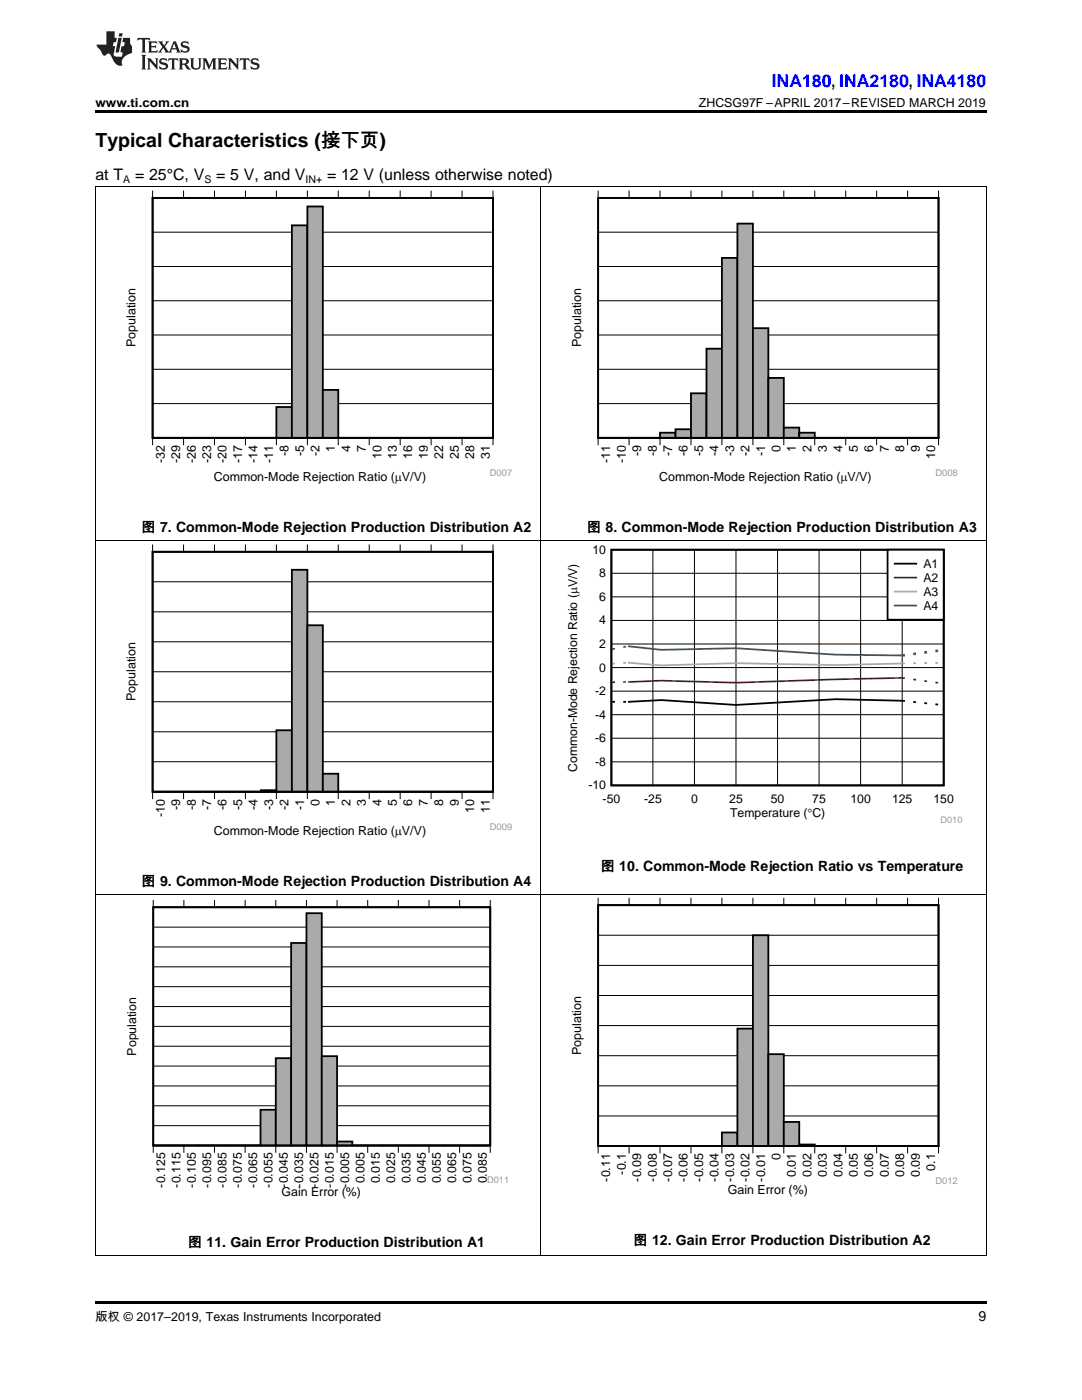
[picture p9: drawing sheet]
<svg xmlns="http://www.w3.org/2000/svg" width="216mm" height="279mm" viewBox="0 0 216 279" stroke-linecap="round" stroke-linejoin="round" font-family="sans-serif">
<path d="M19 259.7h177.8v.5h-177.8z" fill="#000"/>
<path d="M19.1 178.5v72M107.9 178.5v72M196.8 178.5v72M19 250.5h177.8" fill="none" stroke="#000" stroke-width=".2"/>
<path d="M25.4 179.5h75.9v59.7h-75.9z" fill-rule="evenodd" fill="#fff"/>
<path d="M30.6 181.1h67.2v47.5h-67.2zM30.6 228.6h3zM33.6 228.6h3.1zM36.7 228.6h3.1zM39.8 228.6h3zM42.8 228.6h3.1zM45.9 228.6h3zM48.9 228.6h3.1z" fill="none" stroke="#000" stroke-width=".36"/>
<g fill="none" stroke="#000" stroke-width=".2">
<path d="M30.6 179.6v1.5h67.2v-1.5M36.7 179.6v1.5M42.8 179.6v1.5M48.9 179.6v1.5M55 179.6v1.5M61.2 179.6v1.5M67.3 179.6v1.5M73.4 179.6v1.5M79.5 179.6v1.5M85.6 179.6v1.5M91.7 179.6v1.5M30.6 196.9h67.2"/>
<path d="M30.6 193h67.2M30.6 189h67.2M30.6 185h67.2M30.6 216.7h67.2M30.6 212.8h67.2M30.6 208.8h67.2M30.6 204.8h67.2M30.6 200.9h67.2M30.6 230.1v-1.5h67.2v1.5M30.6 224.6h67.2M30.6 220.7h67.2M36.7 228.6v1.5"/>
<path d="M42.8 228.6v1.5M48.9 228.6v1.5M55 228.6v1.5M61.2 228.6v1.5M67.3 228.6v1.5M73.4 228.6v1.5M79.5 228.6v1.5M85.6 228.6v1.5M91.7 228.6v1.5"/>
</g>
<path d="M30.6 228.6h21.4" fill="none" stroke="#aaa" stroke-width=".2"/>
<path d="M52 221.5h3v7.1h-3z" fill-rule="evenodd" fill="#aaa"/>
<path d="M52 221.5h3v7.1h-3z" fill="none" stroke="#000" stroke-width=".36"/>
<path d="M55 211.2h3.1v17.4h-3.1z" fill-rule="evenodd" fill="#aaa"/>
<path d="M55 211.2h3.1v17.4h-3.1z" fill="none" stroke="#000" stroke-width=".36"/>
<path d="M58.1 188.2h3.1v40.4h-3.1z" fill-rule="evenodd" fill="#aaa"/>
<path d="M58.1 188.2h3.1v40.4h-3.1z" fill="none" stroke="#000" stroke-width=".36"/>
<path d="M61.2 182.2h3v46.4h-3z" fill-rule="evenodd" fill="#aaa"/>
<path d="M61.2 182.2h3v46.4h-3z" fill="none" stroke="#000" stroke-width=".36"/>
<path d="M64.2 210.8h3.1v17.8h-3.1z" fill-rule="evenodd" fill="#aaa"/>
<path d="M64.2 210.8h3.1v17.8h-3.1z" fill="none" stroke="#000" stroke-width=".36"/>
<path d="M67.3 227.8h3v.8h-3z" fill-rule="evenodd" fill="#aaa"/>
<path d="M30.6 181.1h67.2v47.5h-67.2zM67.3 227.8h3v.8h-3zM70.3 228.6h3.1zM73.4 228.6h3zM76.4 228.6h3.1zM79.5 228.6h3zM82.5 228.6h3.1zM85.6 228.6h3.1zM88.7 228.6h3zM91.7 228.6h3.1zM94.8 228.6h3z" fill="none" stroke="#000" stroke-width=".36"/>
<path d="M70.3 228.6h27.5" fill="none" stroke="#aaa" stroke-width=".2"/>
<path d="M114.1 179.1h77v59.7h-77z" fill-rule="evenodd" fill="#fff"/>
<path d="M119.4 180.6h67.9v48.1h-67.9zM119.4 228.7h3zM122.4 228.7h3.1zM125.5 228.7h3.1zM128.6 228.7h3.1zM131.7 228.7h3.1zM134.8 228.7h3.1zM137.9 228.7h3.1zM141 228.7h3.1z" fill="none" stroke="#000" stroke-width=".36"/>
<g fill="none" stroke="#000" stroke-width=".2">
<path d="M119.4 179.2v1.4h67.9v-1.4M125.5 179.2v1.4M131.7 179.2v1.4M137.9 179.2v1.4M144.1 179.2v1.4M150.2 179.2v1.4M156.4 179.2v1.4M162.6 179.2v1.4M168.7 179.2v1.4M174.9 179.2v1.4M181.1 179.2v1.4M119.4 198.7h67.9"/>
<path d="M119.4 192.7h67.9M119.4 186.6h67.9M119.4 216.7h67.9M119.4 210.7h67.9M119.4 204.7h67.9M119.4 230.2v-1.5h67.9v1.5M119.4 222.7h67.9M125.5 228.7v1.5M131.7 228.7v1.5M137.9 228.7v1.5M144.1 228.7v1.5M150.2 228.7v1.5"/>
<path d="M156.4 228.7v1.5M162.6 228.7v1.5M168.7 228.7v1.5M174.9 228.7v1.5M181.1 228.7v1.5"/>
</g>
<path d="M119.4 228.7h24.7" fill="none" stroke="#aaa" stroke-width=".2"/>
<path d="M144.1 226h3.1v2.7h-3.1z" fill-rule="evenodd" fill="#aaa"/>
<path d="M144.1 226h3v2.7h-3z" fill="none" stroke="#000" stroke-width=".36"/>
<path d="M147.1 205.3h3.1v23.4h-3.1z" fill-rule="evenodd" fill="#aaa"/>
<path d="M147.1 205.3h3.1v23.4h-3.1z" fill="none" stroke="#000" stroke-width=".36"/>
<path d="M150.2 186.6h3.1v42.1h-3.1z" fill-rule="evenodd" fill="#aaa"/>
<path d="M150.2 186.7h3.1v42h-3.1z" fill="none" stroke="#000" stroke-width=".36"/>
<path d="M153.3 210.4h3.1v18.3h-3.1z" fill-rule="evenodd" fill="#aaa"/>
<path d="M153.3 210.4h3.1v18.3h-3.1z" fill="none" stroke="#000" stroke-width=".36"/>
<path d="M156.4 223.9h3.1v4.8h-3.1z" fill-rule="evenodd" fill="#aaa"/>
<path d="M119.4 180.6h67.9v48.1h-67.9zM156.4 223.9h3.1v4.8h-3.1zM159.5 228.4h3.1v.3h-3.1zM162.6 228.7h3.1zM165.7 228.7h3zM168.7 228.7h3.1zM171.8 228.7h3.1zM174.9 228.7h3.1zM178 228.7h3.1zM181.1 228.7h3.1zM184.2 228.7h3.1z" fill="none" stroke="#000" stroke-width=".36"/>
<path d="M159.5 228.6h3.1" fill="none" stroke="#aaa" stroke-width=".31"/>
<path d="M162.6 228.7h24.7" fill="none" stroke="#aaa" stroke-width=".2"/>
<path d="M19.1 107.9v70.6M107.9 107.9v70.6M196.8 107.9v70.6M19 178.5h177.8" fill="none" stroke="#000" stroke-width=".2"/>
<path d="M25.2 108.6h77v58.5h-77z" fill-rule="evenodd" fill="#fff"/>
<path d="M30.5 110.1h67.9v47.9h-67.9zM30.5 158h3zM33.5 158h3.1zM36.6 158h3.1zM39.7 158h3.1zM42.8 158h3.1zM45.9 158h3.1zM49 158h3.1zM52.1 157.7h3.1v.3h-3.1z" fill="none" stroke="#000" stroke-width=".36"/>
<g fill="none" stroke="#000" stroke-width=".2">
<path d="M30.5 108.7v1.4h67.9v-1.4M30.5 116.1h67.9M36.6 108.7v1.4M42.8 108.7v1.4M49 108.7v1.4M55.2 108.7v1.4M61.3 108.7v1.4M67.5 108.7v1.4M73.7 108.7v1.4M79.8 108.7v1.4M86 108.7v1.4M92.2 108.7v1.4"/>
<path d="M30.5 134.1h67.9M30.5 128.1h67.9M30.5 122.1h67.9M30.5 159.5v-1.5h67.9v1.5M30.5 152h67.9M30.5 146h67.9M30.5 140.1h67.9M36.6 158v1.5M42.8 158v1.5M49 158v1.5M55.2 158v1.5M61.3 158v1.5"/>
<path d="M67.5 158v1.5M73.7 158v1.5M79.8 158v1.5M86 158v1.5M92.2 158v1.5"/>
</g>
<path d="M30.5 158h21.6" fill="none" stroke="#aaa" stroke-width=".2"/>
<path d="M52.1 157.9h3.1" fill="none" stroke="#aaa" stroke-width=".31"/>
<path d="M55.2 145.7h3.1v12.3h-3.1z" fill-rule="evenodd" fill="#aaa"/>
<path d="M55.2 145.7h3v12.3h-3z" fill="none" stroke="#000" stroke-width=".36"/>
<path d="M58.2 113.7h3.1v44.3h-3.1z" fill-rule="evenodd" fill="#aaa"/>
<path d="M58.2 113.7h3.1v44.3h-3.1z" fill="none" stroke="#000" stroke-width=".36"/>
<path d="M61.3 124.8h3.1v33.2h-3.1z" fill-rule="evenodd" fill="#aaa"/>
<path d="M61.3 124.8h3.1v33.2h-3.1z" fill="none" stroke="#000" stroke-width=".36"/>
<path d="M64.4 154.4h3.1v3.6h-3.1z" fill-rule="evenodd" fill="#aaa"/>
<path d="M30.5 110.1h67.9v47.9h-67.9zM64.4 154.4h3.1v3.6h-3.1zM67.5 158h3.1zM70.6 158h3.1zM73.7 158h3.1zM76.8 158h3zM79.8 158h3.1zM82.9 158h3.1zM86 158h3.1zM89.1 158h3.1zM92.2 158h3.1zM95.3 158h3.1z" fill="none" stroke="#000" stroke-width=".36"/>
<path d="M67.5 158h30.9" fill="none" stroke="#aaa" stroke-width=".2"/>
<path d="M112.8 108.7h79.2v55.5h-79.2z" fill-rule="evenodd" fill="#fff"/>
<path d="M122 109.7h66.3v47h-66.3zM180.6 139.9l-13.9-.4-19.8 1.2-15-1-6.6 .4M122.2 140.1h.5M124.4 140.1h.5M182.2 140.1h.6M184.4 140.3l.6 .1M186.6 140.6h.6" fill="none" stroke="#000" stroke-width=".35"/>
<g fill="none" stroke="#000" stroke-width=".2">
<path d="M122 119.1h66.3M122 114.4h66.3M130.3 109.7v47.1M138.6 109.7v47.1M146.9 109.7v47.1M155.2 109.7v47.1M163.4 109.7v47.1M171.7 109.7v47.1M180 109.7v47.1M122 137.9h66.3M122 133.2h66.3M122 128.5h66.3"/>
<path d="M122 123.8h66.3M122 152h66.3M122 147.3h66.3M122 142.6h66.3"/>
</g>
<path d="M122.7 136.1h-.5M124.9 136.1h-.5M180.6 135.4l-13.9 .2-19.8 .6-15-.4-6.6 .3M182.2 135.6l.6 .1M184.4 135.9l.6 .1M186.6 136.2l.6 .1" fill="none" stroke="#f00" stroke-width=".35"/>
<path d="M122.7 132.4h-.5M124.9 132.3h-.5M125.3 132.3l6.6 .5 15-.5 19.8 .4 13.9-.3M182.8 132.4h-.6M185 132.3h-.6M187.2 132.3h-.6" fill="none" stroke="#aaa" stroke-width=".35"/>
<path d="M122.7 129.4l-.5 .2M124.9 129l-.5 .1M125.3 129l6.6 .7 15-.3 19.8 1.3 13.3 .1" fill="none" stroke="#295c75" stroke-width=".35"/>
<path d="M180.6 130.7l-.6 .1M182.8 130.4l-.6 .1M185 130.2h-.6M187.2 129.9h-.6" fill="none" stroke="#295c75" stroke-width=".51"/>
<path d="M177.1 109.7h11.2v14h-11.2z" fill-rule="evenodd" fill="#fff"/>
<path d="M177.1 109.7h11.2v14h-11.2zM178.5 112.5h4.3" fill="none" stroke="#000" stroke-width=".35"/>
<path d="M178.5 115.3h4.3" fill="none" stroke="#f00" stroke-width=".35"/>
<path d="M178.5 118.1h4.3" fill="none" stroke="#aaa" stroke-width=".35"/>
<path d="M178.5 120.8h4.3" fill="none" stroke="#295c75" stroke-width=".35"/>
<path d="M19.1 37.2v70.7M107.9 37.2v70.7M196.8 37.2v70.7M19 107.8h177.8" fill="none" stroke="#000" stroke-width=".2"/>
<path d="M25.2 38h77v58.5h-77z" fill-rule="evenodd" fill="#fff"/>
<path d="M30.5 39.5h67.9v47.9h-67.9zM30.5 87.4h3zM33.5 87.4h3.1zM36.6 87.4h3.1zM39.7 87.4h3.1zM42.8 87.4h3.1zM45.9 87.4h3.1zM49 87.4h3.1zM52.1 87.4h3.1z" fill="none" stroke="#000" stroke-width=".36"/>
<g fill="none" stroke="#000" stroke-width=".2">
<path d="M30.5 38v1.5h67.9v-1.5M36.6 38v1.5M42.8 38v1.5M49 38v1.5M55.2 38v1.5M61.3 38v1.5M67.5 38v1.5M73.7 38v1.5M79.8 38v1.5M86 38v1.5M92.2 38v1.5M30.5 53.2h67.9"/>
<path d="M30.5 46.3h67.9M30.5 73.7h67.9M30.5 66.9h67.9M30.5 60h67.9M30.5 88.9v-1.5h67.9v1.5M30.5 80.5h67.9M36.6 87.4v1.5M42.8 87.4v1.5M49 87.4v1.5M55.2 87.4v1.5M61.3 87.4v1.5M67.5 87.4v1.5"/>
<path d="M73.7 87.4v1.5M79.8 87.4v1.5M86 87.4v1.5M92.2 87.4v1.5"/>
</g>
<path d="M30.5 87.4h24.7" fill="none" stroke="#aaa" stroke-width=".2"/>
<path d="M55.2 81.2h3.1v6.2h-3.1z" fill-rule="evenodd" fill="#aaa"/>
<path d="M55.2 81.2h3v6.2h-3z" fill="none" stroke="#000" stroke-width=".36"/>
<path d="M58.2 45h3.1v42.4h-3.1z" fill-rule="evenodd" fill="#aaa"/>
<path d="M58.2 45h3.1v42.4h-3.1z" fill="none" stroke="#000" stroke-width=".36"/>
<path d="M61.3 41.2h3.1v46.2h-3.1z" fill-rule="evenodd" fill="#aaa"/>
<path d="M61.3 41.2h3.1v46.2h-3.1z" fill="none" stroke="#000" stroke-width=".36"/>
<path d="M64.4 77.8h3.1v9.6h-3.1z" fill-rule="evenodd" fill="#aaa"/>
<path d="M30.5 39.5h67.9v47.9h-67.9zM64.4 77.8h3.1v9.6h-3.1zM67.5 87.4h3.1zM70.6 87.4h3.1zM73.7 87.4h3.1zM76.8 87.4h3zM79.8 87.4h3.1zM82.9 87.4h3.1zM86 87.4h3.1zM89.1 87.4h3.1zM92.2 87.4h3.1zM95.3 87.4h3.1z" fill="none" stroke="#000" stroke-width=".36"/>
<path d="M67.5 87.4h30.9" fill="none" stroke="#aaa" stroke-width=".2"/>
<path d="M114.1 38h77v58.5h-77z" fill-rule="evenodd" fill="#fff"/>
<path d="M119.4 39.5h67.9v47.9h-67.9zM119.4 87.4h3zM122.4 87.4h3.1zM125.5 87.4h3.1zM128.6 87.4h3.1z" fill="none" stroke="#000" stroke-width=".36"/>
<g fill="none" stroke="#000" stroke-width=".2">
<path d="M119.4 38v1.5h67.9v-1.5M125.5 38v1.5M131.7 38v1.5M137.9 38v1.5M144.1 38v1.5M150.2 38v1.5M156.4 38v1.5M162.6 38v1.5M168.7 38v1.5M174.9 38v1.5M181.1 38v1.5M119.4 53.2h67.9"/>
<path d="M119.4 46.3h67.9M119.4 73.7h67.9M119.4 66.9h67.9M119.4 60h67.9M119.4 88.9v-1.5h67.9v1.5M119.4 80.5h67.9M125.5 87.4v1.5M131.7 87.4v1.5M137.9 87.4v1.5M144.1 87.4v1.5M150.2 87.4v1.5M156.4 87.4v1.5"/>
<path d="M162.6 87.4v1.5M168.7 87.4v1.5M174.9 87.4v1.5M181.1 87.4v1.5"/>
</g>
<path d="M119.4 87.4h12.3" fill="none" stroke="#aaa" stroke-width=".2"/>
<path d="M131.7 86.4h3.1v1h-3.1z" fill-rule="evenodd" fill="#aaa"/>
<path d="M131.7 86.4h3.1v1h-3.1z" fill="none" stroke="#000" stroke-width=".36"/>
<path d="M134.8 85.7h3.1v1.7h-3.1z" fill-rule="evenodd" fill="#aaa"/>
<path d="M134.8 85.7h3.1v1.7h-3.1z" fill="none" stroke="#000" stroke-width=".36"/>
<path d="M137.9 78.5h3.1v8.9h-3.1z" fill-rule="evenodd" fill="#aaa"/>
<path d="M137.9 78.5h3.1v8.9h-3.1z" fill="none" stroke="#000" stroke-width=".36"/>
<path d="M141 69.6h3.1v17.8h-3.1z" fill-rule="evenodd" fill="#aaa"/>
<path d="M141 69.6h3.1v17.8h-3.1z" fill="none" stroke="#000" stroke-width=".36"/>
<path d="M144.1 51.5h3.1v35.9h-3.1z" fill-rule="evenodd" fill="#aaa"/>
<path d="M144.1 51.5h3v35.9h-3z" fill="none" stroke="#000" stroke-width=".36"/>
<path d="M147.1 44.6h3.1v42.8h-3.1z" fill-rule="evenodd" fill="#aaa"/>
<path d="M147.1 44.6h3.1v42.8h-3.1z" fill="none" stroke="#000" stroke-width=".36"/>
<path d="M150.2 65.5h3.1v21.9h-3.1z" fill-rule="evenodd" fill="#aaa"/>
<path d="M150.2 65.5h3.1v21.9h-3.1z" fill="none" stroke="#000" stroke-width=".36"/>
<path d="M153.3 75.4h3.1v12h-3.1z" fill-rule="evenodd" fill="#aaa"/>
<path d="M153.3 75.4h3.1v12h-3.1z" fill="none" stroke="#000" stroke-width=".36"/>
<path d="M156.4 85.3h3.1v2.1h-3.1z" fill-rule="evenodd" fill="#aaa"/>
<path d="M156.4 85.3h3.1v2.1h-3.1z" fill="none" stroke="#000" stroke-width=".36"/>
<path d="M159.5 86.4h3.1v1h-3.1z" fill-rule="evenodd" fill="#aaa"/>
<path d="M119.4 39.5h67.9v47.9h-67.9zM159.5 86.4h3.1v1h-3.1zM162.6 87.4h3.1zM165.7 87.4h3zM168.7 87.4h3.1zM171.8 87.4h3.1zM174.9 87.4h3.1zM178 87.4h3.1zM181.1 87.4h3.1zM184.2 87.4h3.1z" fill="none" stroke="#000" stroke-width=".36"/>
<path d="M162.6 87.4h24.7" fill="none" stroke="#aaa" stroke-width=".2"/>
<path d="M19 37.2h177.8" fill="none" stroke="#000" stroke-width=".2"/>
<path d="M19 22h177.8v.5h-177.8z" fill="#000"/>
<g fill="#231f20">
<path d="M27.5 7.6l-.1 .5 .4-.2h.6v.1v2.1l-.2 .4h1l-.3-.4v-2.1l.1-.1h.5l.5 .2-.2-.5zM29.5 8.3l.2 .3v1.5l-.2 .4h1.8l.2-.6a1.04 1.04 0 0 1-1.3 .2v-.7h.6l.3 .2v-.6l-.3 .2h-.6v-.6l.8-.1 .4 .3-.2-.5zM31.5 8.3l.9 1.1-.9 1.1h.8l-.2-.2 .5-.7 .4 .7-.2 .2h1.5l-.1-.2 .1-.4h.9l.1 .4-.2 .2h1l-.3-.3-.7-1.9h-.5l-.9 2-.8-1 .9-1h-.8l.1 .3-.3 .5-.4-.6 .2-.2zM34.7 8.6l.4 1h-.7zM36.3 8.4a.63 .63 0 0 0-.2 .7 .63 .63 0 0 0 .6 .4l.6 .2 .1 .2a.75 .75 0 0 1-.7 .4 .75 .75 0 0 1-.6-.5l.1 .7 .1-.1a1.11 1.11 0 0 0 1.5-.6 1.13 1.13 0 0 0-1.2-.8l-.1-.4a1.04 1.04 0 0 1 1.2 .2l-.2-.5-.1 .1-.5-.2zM28.2 10.9l.2 .4v2.2l-.2 .4h1l-.3-.4v-2.2l.3-.4zM29.3 11.6l.3 .4v1.5l-.3 .4h.8l-.2-.4v-1.3l1.5 1.7v-1.9l.2-.4h-.7l.2 .4v.9l-1.1-1.3zM32 11.8a.62 .62 0 0 0-.2 .7 .62 .62 0 0 0 .6 .4l.6 .1 .1 .3a.76 .76 0 0 1-.7 .3 .76 .76 0 0 1-.6-.4l.1 .7 .1-.1a1.11 1.11 0 0 0 1.5-.6 1.13 1.13 0 0 0-1.2-.8l-.1-.4a1.04 1.04 0 0 1 1.2 .2l-.2-.6-.1 .1-.5-.1zM33.7 11.6l-.2 .6a.61 .61 0 0 1 .8-.3v1.6l-.2 .4h.9l-.2-.4v-1.6a.63 .63 0 0 1 .8 .3l-.2-.6zM35.6 11.6l.3 .4v1.5l-.3 .4h1l-.2-.2v-.8l.5 .2a.76 .76 0 0 0 1.2 .7l-1-1a.58 .58 0 0 0 .6-.5 .58 .58 0 0 0-.5-.6zM36.4 11.9h.1a.45 .45 0 0 1 .5 .1 .45 .45 0 0 1 .1 .5l-.7 .2zM37.9 11.6l.2 .2a2.17 2.17 0 0 0 .3 1.9 .99 .99 0 0 0 1.6-.6v-1.1l.2-.4h-.7l.2 .2a1.92 1.92 0 0 1-.2 1.8 .6 .6 0 0 1-.9-.5v-1.1l.2-.4zM40.4 11.6l.2 .4v1.5l-.2 .4h.7l-.2-.4v-1.4l.8 1.8 .8-1.8v1.4l-.2 .4h.9l-.2-.4v-1.5l.2-.4h-.8l-.6 1.5-.6-1.5zM43.4 11.6l.2 .4v1.5l-.2 .4h1.8l.2-.6a1.04 1.04 0 0 1-1.3 .1v-.6h.5l.4 .2v-.6l-.4 .2h-.5v-.7h.8l.3 .3-.1-.6zM45.5 11.6l.2 .4v1.5l-.2 .4h.7l-.2-.4v-1.3l1.5 1.7v-1.9l.2-.4h-.7l.2 .4v.9l-1.1-1.3zM47.9 11.6l-.1 .6a.61 .61 0 0 1 .8-.3v1.6l-.3 .4h1l-.3-.4 .1-1.6a.63 .63 0 0 1 .7 .3l-.1-.6zM50.2 11.8a.62 .62 0 0 0-.2 .7 .62 .62 0 0 0 .6 .4l.6 .1 .2 .3a.76 .76 0 0 1-.8 .3 .76 .76 0 0 1-.6-.4l.1 .7 .2-.1a1.11 1.11 0 0 0 1.5-.6 1.13 1.13 0 0 0-1.3-.8l-.1-.4a1.04 1.04 0 0 1 1.2 .2l-.1-.6-.2 .1-.5-.1z"/>
<path d="M21.2 6.3v2.6h-1.9l.1 .4 .7 .9a.91 .91 0 0 0 1 .8 .56 .56 0 0 1 .5-.3 .56 .56 0 0 1 .5 .3l.4 .8a1.53 1.53 0 0 0 1.9 1.2 1.54 1.54 0 0 1 1-2.1l.9-.3v-1.4a1.52 1.52 0 0 1-.3-1.6h-1.4l-.2 .8h.5l-.2 .8h-.4l-.2 1v.2l.4 .1-.2 .8a1.93 1.93 0 0 1-1.6-.3l.3-1.8h-.5l.2-.8h.4l.2-.8h-.4v-1.3zM23.6 7.6l-.6 2.9h.7l.6-2.9zM23.8 6.6l-.1 .7h.6l.2-.7z"/>
</g>
<text font-size="3.9" x="19" y="29.3">Typical Characteristics (接下页)</text>
<text font-size="3.5" fill="#00f" x="154" y="17.3">INA180, INA2180, INA4180</text>
<g font-size="3.2">
<text x="19" y="36">at T</text>
<text x="27" y="36">= 25°C, V</text>
<text x="43.1" y="36">= 5 V, and V</text>
<text x="65.3" y="36">= 12 V (unless otherwise noted)</text>
</g>
<g font-size="2.8">
<text x="28.3" y="106.1">图 7. Common-Mode Rejection Production Distribution A2</text>
<text x="117.2" y="106.1">图 8. Common-Mode Rejection Production Distribution A3</text>
<text x="119.9" y="173.8">图 10. Common-Mode Rejection Ratio vs Temperature</text>
<text x="28.3" y="176.7">图 9. Common-Mode Rejection Production Distribution A4</text>
<text x="37.5" y="248.8">图 11. Gain Error Production Distribution A1</text>
<text x="126.4" y="248.4">图 12. Gain Error Production Distribution A2</text>
<text x="195.3" y="263.6">9</text>
</g>
<g font-size="2.5">
<text x="19" y="21.4">www.ti.com.cn</text>
<text x="139.5" y="21.4">ZHCSG97F –APRIL 2017–REVISED MARCH 2019</text>
<text x="27" y="69.3" transform="rotate(-90 27 69.3)">Population</text>
<text x="115.9" y="69.3" transform="rotate(-90 115.9 69.3)">Population</text>
<text x="32.9" y="92.4" transform="rotate(-90 32.9 92.4)">-32</text>
<text x="36" y="92.4" transform="rotate(-90 36 92.4)">-29</text>
<text x="39" y="92.4" transform="rotate(-90 39 92.4)">-26</text>
<text x="42.1" y="92.4" transform="rotate(-90 42.1 92.4)">-23</text>
<text x="42.7" y="96">Common-Mode Rejection Ratio (PV/V)</text>
<text x="45.2" y="92.4" transform="rotate(-90 45.2 92.4)">-20</text>
<text x="48.3" y="92.4" transform="rotate(-90 48.3 92.4)">-17</text>
<text x="51.4" y="92.4" transform="rotate(-90 51.4 92.4)">-14</text>
<text x="54.5" y="92.4" transform="rotate(-90 54.5 92.4)">-11</text>
<text x="57.6" y="91" transform="rotate(-90 57.6 91)">-8</text>
<text x="60.7" y="91" transform="rotate(-90 60.7 91)">-5</text>
<text x="63.8" y="91" transform="rotate(-90 63.8 91)">-2</text>
<text x="66.8" y="90.2" transform="rotate(-90 66.8 90.2)">1</text>
<text x="69.9" y="90.2" transform="rotate(-90 69.9 90.2)">4</text>
<text x="73" y="90.2" transform="rotate(-90 73 90.2)">7</text>
<text x="76.1" y="91.6" transform="rotate(-90 76.1 91.6)">10</text>
<text x="79.2" y="91.6" transform="rotate(-90 79.2 91.6)">13</text>
<text x="82.3" y="91.6" transform="rotate(-90 82.3 91.6)">16</text>
<text x="85.4" y="91.6" transform="rotate(-90 85.4 91.6)">19</text>
<text x="88.4" y="91.6" transform="rotate(-90 88.4 91.6)">22</text>
<text x="91.5" y="91.6" transform="rotate(-90 91.5 91.6)">25</text>
<text x="94.6" y="91.6" transform="rotate(-90 94.6 91.6)">28</text>
<text x="97.7" y="91.6" transform="rotate(-90 97.7 91.6)">31</text>
<text x="121.8" y="92.4" transform="rotate(-90 121.8 92.4)">-11</text>
<text x="124.9" y="92.4" transform="rotate(-90 124.9 92.4)">-10</text>
<text x="127.9" y="91" transform="rotate(-90 127.9 91)">-9</text>
<text x="131" y="91" transform="rotate(-90 131 91)">-8</text>
<text x="131.6" y="96">Common-Mode Rejection Ratio (PV/V)</text>
<text x="134.1" y="91" transform="rotate(-90 134.1 91)">-7</text>
<text x="137.2" y="91" transform="rotate(-90 137.2 91)">-6</text>
<text x="140.3" y="91" transform="rotate(-90 140.3 91)">-5</text>
<text x="143.4" y="91" transform="rotate(-90 143.4 91)">-4</text>
<text x="146.5" y="91" transform="rotate(-90 146.5 91)">-3</text>
<text x="149.6" y="91" transform="rotate(-90 149.6 91)">-2</text>
<text x="152.7" y="91" transform="rotate(-90 152.7 91)">-1</text>
<text x="155.7" y="90.2" transform="rotate(-90 155.7 90.2)">0</text>
<text x="158.8" y="90.2" transform="rotate(-90 158.8 90.2)">1</text>
<text x="161.9" y="90.2" transform="rotate(-90 161.9 90.2)">2</text>
<text x="165" y="90.2" transform="rotate(-90 165 90.2)">3</text>
<text x="168.1" y="90.2" transform="rotate(-90 168.1 90.2)">4</text>
<text x="171.2" y="90.2" transform="rotate(-90 171.2 90.2)">5</text>
<text x="174.3" y="90.2" transform="rotate(-90 174.3 90.2)">6</text>
<text x="177.3" y="90.2" transform="rotate(-90 177.3 90.2)">7</text>
<text x="180.4" y="90.2" transform="rotate(-90 180.4 90.2)">8</text>
<text x="183.5" y="90.2" transform="rotate(-90 183.5 90.2)">9</text>
<text x="186.6" y="91.6" transform="rotate(-90 186.6 91.6)">10</text>
<text x="27" y="139.9" transform="rotate(-90 27 139.9)">Population</text>
<text x="36" y="161.6" transform="rotate(-90 36 161.6)">-9</text>
<text x="39" y="161.6" transform="rotate(-90 39 161.6)">-8</text>
<text x="42.1" y="161.6" transform="rotate(-90 42.1 161.6)">-7</text>
<text x="45.2" y="161.6" transform="rotate(-90 45.2 161.6)">-6</text>
<text x="48.3" y="161.6" transform="rotate(-90 48.3 161.6)">-5</text>
<text x="51.4" y="161.6" transform="rotate(-90 51.4 161.6)">-4</text>
<text x="54.5" y="161.6" transform="rotate(-90 54.5 161.6)">-3</text>
<text x="57.6" y="161.6" transform="rotate(-90 57.6 161.6)">-2</text>
<text x="60.7" y="161.6" transform="rotate(-90 60.7 161.6)">-1</text>
<text x="63.8" y="160.8" transform="rotate(-90 63.8 160.8)">0</text>
<text x="66.8" y="160.8" transform="rotate(-90 66.8 160.8)">1</text>
<text x="69.9" y="160.8" transform="rotate(-90 69.9 160.8)">2</text>
<text x="73" y="160.8" transform="rotate(-90 73 160.8)">3</text>
<text x="76.1" y="160.8" transform="rotate(-90 76.1 160.8)">4</text>
<text x="79.2" y="160.8" transform="rotate(-90 79.2 160.8)">5</text>
<text x="82.3" y="160.8" transform="rotate(-90 82.3 160.8)">6</text>
<text x="85.4" y="160.8" transform="rotate(-90 85.4 160.8)">7</text>
<text x="88.4" y="160.8" transform="rotate(-90 88.4 160.8)">8</text>
<text x="91.5" y="160.8" transform="rotate(-90 91.5 160.8)">9</text>
<text x="32.9" y="163" transform="rotate(-90 32.9 163)">-10</text>
<text x="42.7" y="166.6">Common-Mode Rejection Ratio (PV/V)</text>
<text x="94.6" y="162.2" transform="rotate(-90 94.6 162.2)">10</text>
<text x="97.7" y="162.2" transform="rotate(-90 97.7 162.2)">11</text>
<text x="27.2" y="210.7" transform="rotate(-90 27.2 210.7)">Population</text>
<text x="115.9" y="210.6" transform="rotate(-90 115.9 210.6)">Population</text>
<text x="155.7" y="231.5" transform="rotate(-90 155.7 231.5)">0</text>
<text x="186.6" y="233.6" transform="rotate(-90 186.6 233.6)">0.1</text>
<text x="33" y="237" transform="rotate(-90 33 237)">-0.125</text>
<text x="36" y="237" transform="rotate(-90 36 237)">-0.115</text>
<text x="39.1" y="237" transform="rotate(-90 39.1 237)">-0.105</text>
<text x="42.1" y="237" transform="rotate(-90 42.1 237)">-0.095</text>
<text x="45.2" y="237" transform="rotate(-90 45.2 237)">-0.085</text>
<text x="48.3" y="237" transform="rotate(-90 48.3 237)">-0.075</text>
<text x="51.3" y="237" transform="rotate(-90 51.3 237)">-0.065</text>
<text x="54.4" y="237" transform="rotate(-90 54.4 237)">-0.055</text>
<text x="56.2" y="238.6">Gain Error (%)</text>
<text x="57.4" y="237" transform="rotate(-90 57.4 237)">-0.045</text>
<text x="60.5" y="237" transform="rotate(-90 60.5 237)">-0.035</text>
<text x="63.5" y="237" transform="rotate(-90 63.5 237)">-0.025</text>
<text x="66.6" y="237" transform="rotate(-90 66.6 237)">-0.015</text>
<text x="69.7" y="237" transform="rotate(-90 69.7 237)">-0.005</text>
<text x="72.7" y="236.2" transform="rotate(-90 72.7 236.2)">0.005</text>
<text x="75.8" y="236.2" transform="rotate(-90 75.8 236.2)">0.015</text>
<text x="78.8" y="236.2" transform="rotate(-90 78.8 236.2)">0.025</text>
<text x="81.9" y="236.2" transform="rotate(-90 81.9 236.2)">0.035</text>
<text x="84.9" y="236.2" transform="rotate(-90 84.9 236.2)">0.045</text>
<text x="88" y="236.2" transform="rotate(-90 88 236.2)">0.055</text>
<text x="91.1" y="236.2" transform="rotate(-90 91.1 236.2)">0.065</text>
<text x="94.1" y="236.2" transform="rotate(-90 94.1 236.2)">0.075</text>
<text x="97.2" y="236.2" transform="rotate(-90 97.2 236.2)">0.085</text>
<text x="121.8" y="235.8" transform="rotate(-90 121.8 235.8)">-0.11</text>
<text x="124.9" y="234.4" transform="rotate(-90 124.9 234.4)">-0.1</text>
<text x="127.9" y="235.8" transform="rotate(-90 127.9 235.8)">-0.09</text>
<text x="131" y="235.8" transform="rotate(-90 131 235.8)">-0.08</text>
<text x="134.1" y="235.8" transform="rotate(-90 134.1 235.8)">-0.07</text>
<text x="137.2" y="235.8" transform="rotate(-90 137.2 235.8)">-0.06</text>
<text x="140.3" y="235.8" transform="rotate(-90 140.3 235.8)">-0.05</text>
<text x="143.4" y="235.8" transform="rotate(-90 143.4 235.8)">-0.04</text>
<text x="145.2" y="238.3">Gain Error (%)</text>
<text x="146.5" y="235.8" transform="rotate(-90 146.5 235.8)">-0.03</text>
<text x="149.6" y="235.8" transform="rotate(-90 149.6 235.8)">-0.02</text>
<text x="152.7" y="235.8" transform="rotate(-90 152.7 235.8)">-0.01</text>
<text x="158.8" y="235" transform="rotate(-90 158.8 235)">0.01</text>
<text x="161.9" y="235" transform="rotate(-90 161.9 235)">0.02</text>
<text x="165" y="235" transform="rotate(-90 165 235)">0.03</text>
<text x="168.1" y="235" transform="rotate(-90 168.1 235)">0.04</text>
<text x="171.2" y="235" transform="rotate(-90 171.2 235)">0.05</text>
<text x="174.3" y="235" transform="rotate(-90 174.3 235)">0.06</text>
<text x="177.3" y="235" transform="rotate(-90 177.3 235)">0.07</text>
<text x="180.4" y="235" transform="rotate(-90 180.4 235)">0.08</text>
<text x="183.5" y="235" transform="rotate(-90 183.5 235)">0.09</text>
<text x="19" y="263.6">版权 © 2017–2019, Texas Instruments Incorporated</text>
</g>
<g font-size="2.4">
<text x="118.2" y="110.5">10</text>
<text x="184.3" y="113.4">A1</text>
<text x="119.6" y="119.9">6</text>
<text x="119.6" y="115.2">8</text>
<text x="184.3" y="116.1">A2</text>
<text x="184.3" y="118.9">A3</text>
<text x="119.6" y="124.6">4</text>
<text x="184.3" y="121.7">A4</text>
<text x="119.6" y="129.3">2</text>
<text x="119.6" y="134">0</text>
<text x="118.8" y="143.4">-4</text>
<text x="118.8" y="138.7">-2</text>
<text x="118.8" y="148.1">-6</text>
<text x="115.2" y="154" transform="rotate(-90 115.2 154)">Common-Mode Rejection Ratio (PV/V)</text>
<text x="118.8" y="152.8">-8</text>
<text x="117.4" y="157.5">-10</text>
<text x="120.2" y="160.3">-50</text>
<text x="128.5" y="160.3">-25</text>
<text x="137.9" y="160.3">0</text>
<text x="145.5" y="160.3">25</text>
<text x="153.8" y="160.3">50</text>
<text x="162.1" y="160.3">75</text>
<text x="169.7" y="160.3">100</text>
<text x="178" y="160.3">125</text>
<text x="186.3" y="160.3">150</text>
<text x="145.7" y="163.1">Temperature (qC)</text>
</g>
<g font-size="2.1">
<text x="24.6" y="36.6">A</text>
<text x="40.8" y="36.6">S</text>
<text x="61" y="36.6">IN+</text>
</g>
<g font-size="1.9" fill="#999">
<text x="97.8" y="95">D007</text>
<text x="186.7" y="95">D008</text>
<text x="97.8" y="165.6">D009</text>
<text x="186.7" y="236.3">D012</text>
</g>
<g font-size="1.8" fill="#999">
<text x="187.7" y="164.2">D010</text>
<text x="97.2" y="236.1">D011</text>
</g>
</svg>
